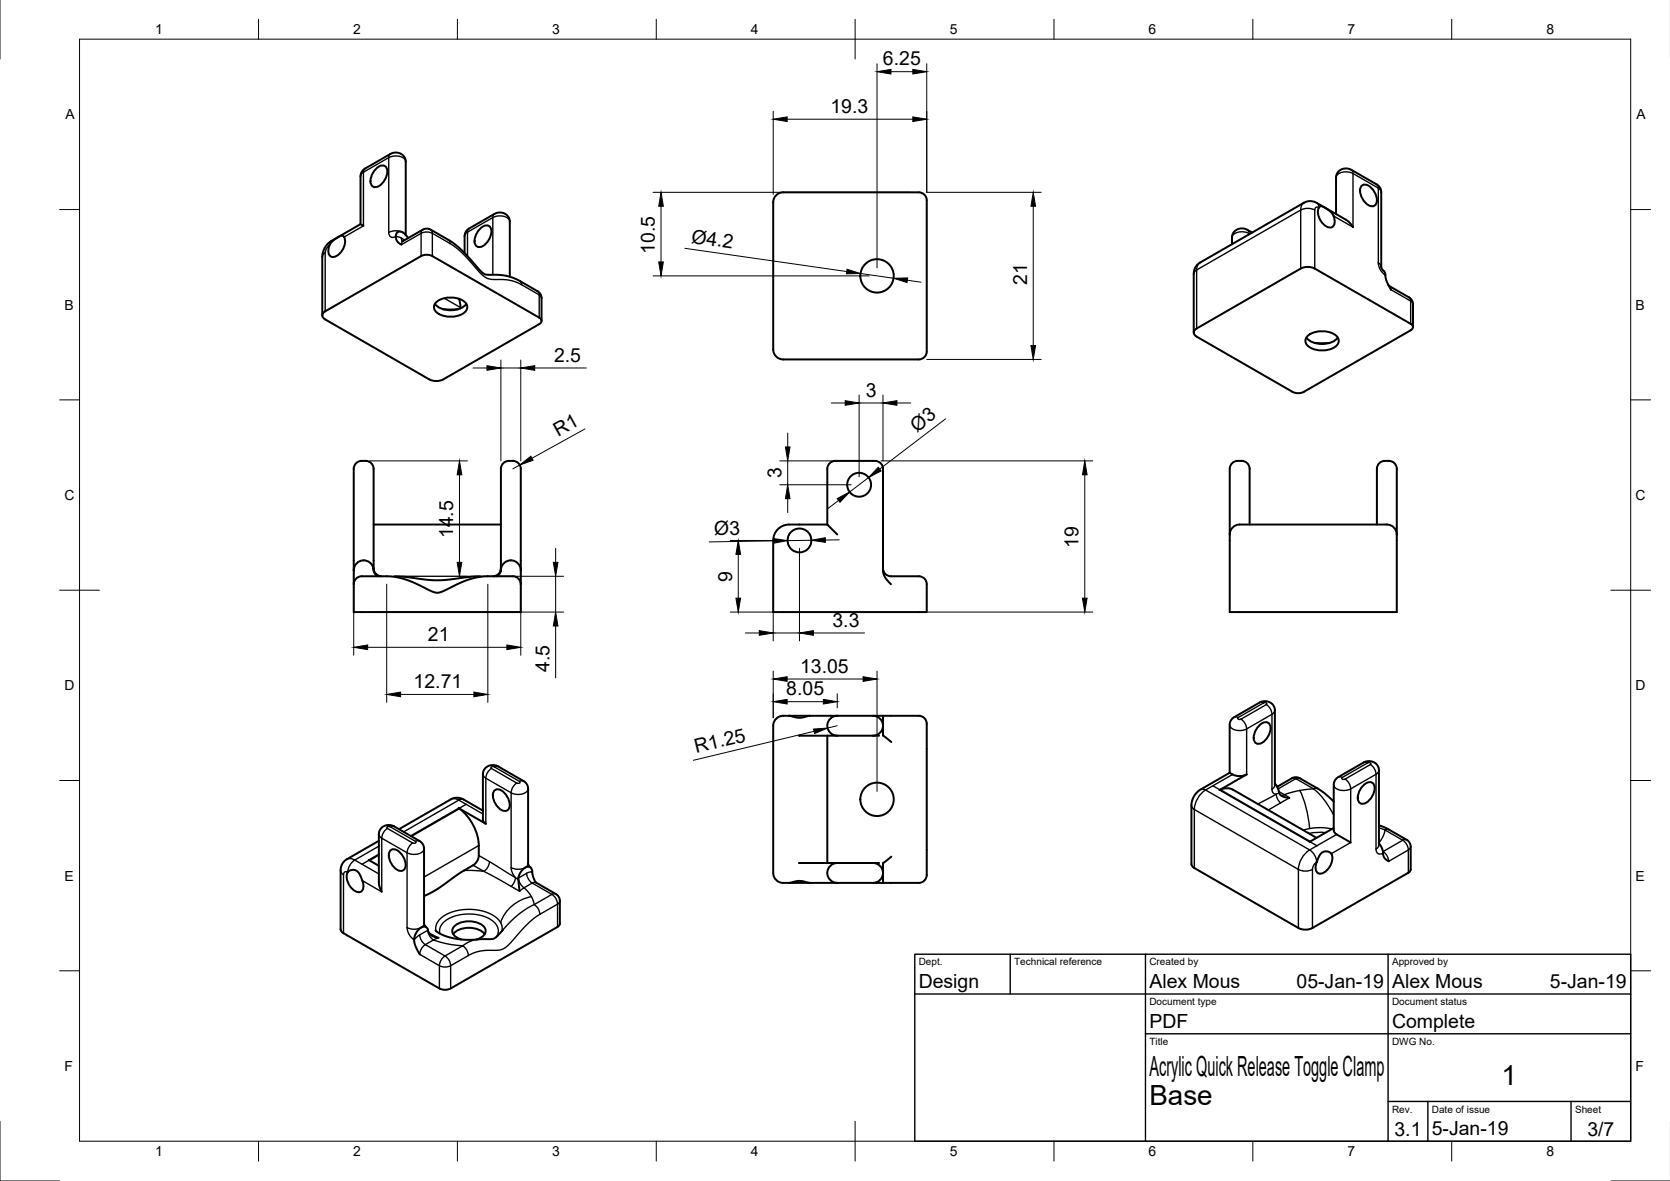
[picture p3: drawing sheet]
<svg xmlns="http://www.w3.org/2000/svg" width="420mm" height="297mm" viewBox="0 0 420 297" stroke-linecap="round" stroke-linejoin="round" font-family="sans-serif">
<!-- layer: Visible -->
<g fill="none" stroke="#000" stroke-width=".5">
<path d="M90.7 56.4l.7 .4M94.4 42.7a1.81 1.81 0 0 1 2.8-.7 3.9 3.9 0 0 1-2.9 5.1 1.81 1.81 0 0 1-.9-2.7zM99.6 59.5l.3 1.2 1.1 .8M99.6 59.5h.1M99.6 59.5a1.14 1.14 0 0 1 .7-1.3 1.14 1.14 0 0 1 1.3 .5l1.1 1.2M102.1 59.1v-18.7l-.3-.9-.7-.7-.9-.4h-1l-.9 .3-6.4 3.7-.8 .7-.4 1.2v12.1l-7.6 4.4-.9 .8-.7 1.1-.4 1.7v14.9M120.6 57.8a1.81 1.81 0 0 1 2.7-.7 3.9 3.9 0 0 1-2.9 5.1 1.81 1.81 0 0 1-.8-2.8zM195.5 48.9l1-.5h.5h34.2a2 2 0 0 1 2 2v38a2 2 0 0 1-2 2h-34.2a2.5 2.5 0 0 1-2.5-2.5v-37a2.5 2.5 0 0 1 1-2zM315 58.5l-2.1-1h-1l-.8 .3-.6 .5-.5 .8v2.3M332 52l.5-.1 .8 .3 1.2 .8 .8 .9a3 3 0 0 1 .1 3 1.93 1.93 0 0 1-2.7-.7 3.5 3.5 0 0 1-.8-4.1zM336.1 53.8v-9.3l.4-1.1 .7-.6 1.3-.4 1.2 .2 7.3 4.3 .5 1.3v19l.5 .8a1.38 1.38 0 0 1 .6 1.4l.3 1.5 1.1 2M340.4 57.1l-.6-.9-.9-.8-7.6-4.4-1.2-.4-1.2 .1-27.1 15.4-1 1.1-.5 1.4v15"/>
<path d="M342.5 46.9a1.81 1.81 0 0 1 2.7 .6l.8 1.1a2.54 2.54 0 0 1-.2 3.2 2.75 2.75 0 0 1-3.2-2.1 3.2 3.2 0 0 1-.1-2.8zM81.4 78.6l24.5-14.2 1.5-.3 1.4 .3 26.9 15.5a.86 .86 0 0 1 .5 .8 .86 .86 0 0 1-.5 .8l-24.2 13.9a3.9 3.9 0 0 1-3.5 0l-26.2-15.1a1.05 1.05 0 0 1-.4-1.7zM83.5 60.8l2.1-1.4 .5-.1 .4 .2a1.91 1.91 0 0 1 .2 2.2 3.4 3.4 0 0 1-3.3 2.9 2.37 2.37 0 0 1-.5-3zM101.1 60.7l5.6-3.1 .9-.1 .8 .3 4.7 2.7 1.8 1.3 2 1.8 3.7 4.2 1.2 1.1 .8 .2 3.7 .1 2.4 .5 1.8 .8 5.1 3 .5 .7 .2 .8-.1 5.7M109.4 76.4a5.7 5.7 0 0 0 7.9 0M109.8 76a6.1 6.1 0 0 1 7.1 0 1.74 1.74 0 0 1-.6 3 5.9 5.9 0 0 1-6.9-1 1.58 1.58 0 0 1 .4-2zM111.4 77.8h3.9M115.4 75.1l.4 1.3 .1 1.2M116.9 63.6v-4.4l.6-1.3 7.2-4.2 1.1-.3 1.2 .3 .9 .8 .4 1.1v14M349.3 71.8l5.2 3 .6 .6 .4 1.1v5.8M300.7 82.9l26.5-15.4a3.9 3.9 0 0 1 3.6 .1l24.1 13.8a.86 .86 0 0 1 .6 .9 .86 .86 0 0 1-.6 .8l-26.9 15.5-1.4 .3-1.4-.3-24.1-13.9a1.05 1.05 0 0 1-.4-1.8zM328.7 84.9a5.7 5.7 0 0 0 7.9 0"/>
<path d="M329 84.4a6.1 6.1 0 0 1 7.2 0 1.74 1.74 0 0 1-.6 3 5.9 5.9 0 0 1-7-.9 1.58 1.58 0 0 1 .4-2.1zM330.7 86.2h3.9M94 117.9l.1 25.8M94 117.9a2.14 2.14 0 0 0-2.3-2h-.6a2 2 0 0 0-2.1 2v25.5M314.4 117.9v14M314.4 117.9a2.14 2.14 0 0 0-2.3-2h-.7a2 2 0 0 0-2 2v16.5M94 131.9h32M198.5 131.9h9.6M198.5 131.9a4 4 0 0 0-4 4v18h38.7v-7a2 2 0 0 0-2-2h-7a2 2 0 0 1-2-2M199 133.8l1-.6 1.3-.3 1.2 .4 1 .7a3 3 0 0 1-.4 4.2 3 3 0 0 1-4.1-.2 3 3 0 0 1 0-4.2zM208.1 131.9l2.5 2.5M208.1 131.9v-14a2.14 2.14 0 0 1 2.3-2h9.7a2 2 0 0 1 2.1 2v25.5"/>
<path d="M309.4 134.4v19.5h42v-19.5M311.9 131.9h37M311.9 131.9a2.5 2.5 0 0 0-2.5 2.5M346.4 131.9v-14a2.14 2.14 0 0 1 2.3-2h.7a2 2 0 0 1 2 2v16.5M348.9 131.9a2.5 2.5 0 0 1 2.5 2.5M89 143.5v3.4M89 146.9v7h42v-7M89 143.4v.1M89 146.9a2 2 0 0 1 2-2l6.9 .1 2.4 .3 2.9 .8 5.4 2.6 1.5 .4 1.4-.4 5.4-2.6 2.7-.8 2.6-.3 6.8-.1a2 2 0 0 1 2 2M93.9 142.9l.4 1.3 .8 .7M94 142.9a2.5 2.5 0 0 0-2.8-1.9 2.5 2.5 0 0 0-2.2 2.4M94 142.9a2 2 0 0 0 1.9 2"/>
<path d="M99.3 144.9l10.5 1.1 11-1.1M126 142.9a2 2 0 0 1-1.9 2M126.1 142.9a2.5 2.5 0 0 1 2.7-1.9 2.5 2.5 0 0 1 2.2 2.4M126.1 142.9l-.3 1.3-.8 .7M131 143.4v-25.5a2.14 2.14 0 0 0-2.2-2h-.7a2 2 0 0 0-2.1 2v25.8M131 143.5v3.4M131 143.4v.1M222.2 143.5l.4 1.6 1.6 1.8M222.2 143.4v.1M124.3 199a1.81 1.81 0 0 1 2.8 .6l.7 1.1a2.54 2.54 0 0 1-.2 3.1 2.75 2.75 0 0 1-3.1-2 3.2 3.2 0 0 1-.2-2.8zM198.5 180h5.2M198.5 180h-1.2a2.66 2.66 0 0 0-2.8 2.5v37.1a2.78 2.78 0 0 0 3.1 2.5h.9"/>
<path d="M198.5 180l2.6 .5 2.6-.5M201 185h18.7M203.7 180h16M208.1 185v32.1M210.6 180a2.5 2.5 0 0 0-2.5 2.5 2.5 2.5 0 0 0 2.5 2.5M219.7 180h2.5M219.7 185h1.5M219.7 180a2.5 2.5 0 0 1 2.5 2.5 2.5 2.5 0 0 1-2.5 2.5M222.2 180h9a2 2 0 0 1 2 2v38.1a2 2 0 0 1-2 2h-9M222.2 180v5l2.1 1.6M309.4 194.4l-7.6 4.3-1 1-.7 1.2-.3 1.6v15.1l.7 .7 26.2 15.1a3.9 3.9 0 0 0 3.5 0l24.6-14.3 .1-.4v-5.7l-.4-1.2-.6-.6-4.8-2.7-2.2-.9M309.4 194.4h.1a4.4 4.4 0 0 0 4.1 .4l-6.8 3.9a3.8 3.8 0 0 1 3.4-.1l21 12.1"/>
<path d="M309.4 194.4v-12.1l.2-1 .8-.8 6.6-3.9 .9-.2h1l1.3 .8 .5 1.2v19.1M316.6 182.7a1.81 1.81 0 0 1 2.8-.6 3.9 3.9 0 0 1-2.9 5 1.82 1.82 0 0 1-.9-2.7zM320.7 197.1l.8 1.1 .6 1.7 1 .6 1.3 .2M321.3 197.9l4.1-2.3h1.2l5.7 3.2 3.3 2.8M342.8 197.8a1.81 1.81 0 0 1 2.8-.7 3.9 3.9 0 0 1-3 5.1 1.82 1.82 0 0 1-.8-2.7zM87.6 219.3l1-.5 1.1 .2 .7 .8 .7 1.5a3.5 3.5 0 0 1-.1 2.8 1.93 1.93 0 0 1-2.6-.8 3.5 3.5 0 0 1-.9-4zM92.8 216.3l2.5 1.5M95.3 211.5l-8.2 4.7-.7 .6-.4 .8-.3 1.3v15.1l.7 .7 24.2 13.9 1.4 .4 1.4-.4 26.9-15.5M98.1 214a1.81 1.81 0 0 1 2.8 .7l.7 1a2.54 2.54 0 0 1-.2 3.2 2.75 2.75 0 0 1-3.1-2 3.2 3.2 0 0 1-.2-2.9zM121.5 203.9l-5.2-3-1-.2h-1l-.9 .3-13 7.6M133.4 218.1l-.5-.9v-19l-.3-.8-.6-.7-6.9-4-1-.3-1.1 .2-1.1 .9-.4 1.1v11.6l.2 .5 .5 .5-6.8-3.9a12.6 12.6 0 0 1 5.1 9.4l-.1 3-.4 .9-.5 .7-4.2 2.6-5.3 3.7-3.3 1.8M133.9 219.3l.2 1.2 .6 1.3"/>
<path d="M133.9 219.2v.1M133.9 219.2a1.17 1.17 0 0 0-.8-1.2 1.17 1.17 0 0 0-1.4 .5 3.1 3.1 0 0 0-1.3 2.7l.3 2.9M201 217.1h18.7M210.6 217.1a2.5 2.5 0 0 0-2.5 2.5 2.5 2.5 0 0 0 2.5 2.5M219.7 217.1h1.5M219.7 217.1a2.5 2.5 0 0 1 2.5 2.5 2.5 2.5 0 0 1-2.5 2.5M224.3 215.5l-2.1 1.6v5M332.4 214.7l1.1-.6 1.2 .4a1.78 1.78 0 0 1 .4 2.3 3.4 3.4 0 0 1-3.4 2.9 2.45 2.45 0 0 1-.3-3.1zM335.6 208.2l-6.1 3.6M339.8 211.9l-3.5-2-.7-.8v-12.3l.4-.7 .6-.6 6.5-3.8 1.6-.3 .8 .3 .7 .4 .5 .6 .2 .8v19M346.9 212.1l.8 1.2 .3 1.3M348 214.6l.3 1.2 1.1 .8"/>
<path d="M348 214.6h.1M96 224.3l-.5-1.2-.2-1.1v-12.5l.3-.8 .7-.7 .9-.4 .9-.1 1 .3 6.5 3.7 .6 .6 .4 .7 .1 19.5 .5 .9M104.2 236.4l.3 1.6 1.1 2M104.2 236.4h.1M110.3 235.9l-1.8-.7-.6-.5-.2-.6a1.12 1.12 0 0 0-1.7-.8 3.9 3.9 0 0 0-1.8 3.1M114 235a5.7 5.7 0 0 1 7.9 0M116 236.3a2.36 2.36 0 0 1-2.1-2.7 5 5 0 0 1 5.7-1.7 2.7 2.7 0 0 1 2.5 2.6 2.85 2.85 0 0 1-2.2 1.8M126.4 234l-1.5 1.6-.8 .5-6 .3-2.6-.2-2.4-.4-2.2-.9-1.3-.9M134.7 221.8l5.2 3.1 .8 .9 .2 .8v5.7l-.2 .5-.4 .3M198.5 222.1l2.6-.5 2.6 .5M198.5 222.1h12.1M210.6 222.1h11.6"/>
<circle cx="220.7" cy="69.4" r="4.2"/>
<circle cx="216.2" cy="121.9" r="3"/>
<circle cx="220.7" cy="201" r="4.2"/>
</g>
<!-- layer: Visible Narrow -->
<g fill="none" stroke="#000" stroke-width=".35">
<path d="M98.2 38.7l-.3 .4-.1 .5a3.4 3.4 0 0 1 4.2 .7l.1 .4M91.9 42.4l-.4 .3a.98 .98 0 0 1-.6 1.1l-.2 .5M97.8 58.5v-18.9l-6.4 3.7v13.5l-4.8 2.8M97.8 58.5a3.9 3.9 0 0 1 3.6 0M97.8 58.5a1.08 1.08 0 0 0 .5 1.1 1.08 1.08 0 0 0 1.3-.1l1.4 .4M101 59.9l.8 .5M101 59.9l.2 .8M105.9 58.7l-4.9 2.8 .1-.5 .3-.4M105.9 58.7v5.7M105.9 58.7l1.5-.4 1.4 .4M106.4 57.8l-.3 .3-.2 .6M108.4 57.8l.3 .3 .1 .6"/>
<path d="M108.8 58.7v5.7M108.8 58.7l4.4 2.5M117.6 58.4v6M117.6 58.4l-.5 .5-.2 .5M118 57.5l-.3 .3-.1 .6M124 54.7v14.4M124 54.7l-6.4 3.7M124 54.7a3.4 3.4 0 0 1 4.2 .7l.1 .3M124.4 53.8l-.3 .4-.1 .5M313.8 57.8l.3 .4 .1 .5M314.2 58.7v.3M314.2 58.7l.2 .1"/>
<path d="M314.2 58.7a3.4 3.4 0 0 0-4.2 .7v.3M327.2 52.8v14.8M327.2 52.8l-26.1 15.1M327.2 52.8a3.9 3.9 0 0 1 3.6 0M328.1 51l-.5 .5-.4 1.3M330.8 52.8v14.8M331.3 51.1l.4 .4 .1 .7M331.8 52.2h.1M331.8 52.2a.65 .65 0 0 0-.7-.1 .65 .65 0 0 0-.3 .7M335.5 54.3l4.9 2.8v-13.5l6.4 3.7v18.8M340 42.7l.3 .4 .1 .5a3.4 3.4 0 0 0-4.2 .7l-.1 .4M346.4 46.4l.3 .3a.98 .98 0 0 0 .6 1.1l.2 .5"/>
<path d="M81.8 63.6v14.7M81.8 63.6l-.5 .4-.2 .6M82.9 61.7h.1M82.9 61.7l-.9 1-.2 .9M83.4 60.6l-.4 .4-.1 .7M111.8 75l4.1 2.4M112.8 60.3l.3 .4 .1 .5M113.2 61.2l3.1 2.5 4.5 5 1.4 1.1 1.4 .5 4.7 .2 1.4 .4 1.5 .7M130.8 70.7l.3 .3 .1 .6M131.2 71.6l4.5 2.6M135.2 73.2l.4 .4 .1 .6M135.7 74.2l.4 .3 .2 .5"/>
<path d="M135.7 74.2v5.7M301.1 67.9v14.7M301.1 67.9l-.6 .5-.2 .5M301.9 66.1l-.5 .5-.3 1.3M346.8 66.1a3.9 3.9 0 0 0 1.7 3.1M346.8 66.1l.5 .5 .2 .5M349.5 71.9l.4 .4 .1 .6 4.9 2.8v5.7M354.5 74.8l.3 .4a1.25 1.25 0 0 0 .7 1.1v.2M316.9 176.7l.5-.1 .5 .2M317.9 176.8l-6.4 3.7M317.9 176.8h.7l.1 .3-.1 .1M318.6 177.2l-6.4 3.7"/>
<path d="M318.6 177.2l1 1.1 .4 1.4M320 179.7v18.8M320 179.7l-6.4 3.6M320.7 178.6l-.1 .6-.6 .5M121.5 194.7l.2 .6 .5 .4M122.2 195.7v11.5M122.2 195.7l6.4 3.7M123.6 193.3l6.4 3.7M123.6 193.3l-1 1-.4 1.4M124.3 192.9l6.4 3.6M124.4 192.9h-.8l-.1 .3 .1 .1M125.4 192.8l-.5-.1-.5 .2"/>
<path d="M128.6 199.4v18.8M130 196.9l-1 1.1-.4 1.4M130.7 196.5l.1 .3-.1 .1h-.7M131.7 196.4h-.4l-.6 .1M132.9 198.4a2.64 2.64 0 0 1-3.5 1.3l-.8-.3M302.1 198.6l.5-.1 .7 .2M303.3 198.7l26.2 15.1M303.3 198.7a6.2 6.2 0 0 0-2.8 4.9M305.2 197.6l1.7 1.1M306.8 198.7l22.7 13.1M307 198.6l22.7 13M309.4 182.3a2.64 2.64 0 0 0 3.4 1.3l.8-.3"/>
<path d="M310.1 194.8l-6.8 3.9M310.5 180.4l.5-.1 .5 .2M311.5 180.5l-.1 .2 .1 .2h.7M312.2 180.9l1 1 .4 1.4M313.6 183.3v11.5M320 198.5a1.08 1.08 0 0 0 1.1 1.2M320.7 197.5l-.1 .5-.6 .5M321.1 199.7l-4.6 2.5M321.1 199.7l.2 1 .9 1.2M321.7 199.1l1.4 .8M321.8 199.4l-.7 .3M321.8 199.4h.1"/>
<path d="M323.1 199.9l1.3 .8-2.2 1.3M323.1 199.9l-.9 .1M325 195.7h.5l.5 .1M326 195.8l-4.4 2.6M326 195.8l4.5 2.6M327 198.8l-3.9 1.1M327 198.8a27.1 27.1 0 0 1 2.5 9.6M327 195.7h-.4l-.6 .1M330.5 198.4l-3.5 .4M330.5 198.4l2.6 2.6 2.5 4M331.5 198.3l-.5-.1-.5 .2M335.6 197.4a2.64 2.64 0 0 0 3.4 1.3l.8-.3"/>
<path d="M336.7 195.5l.5-.1 .5 .1M337.7 195.5l-.1 .2 .1 .3h.7M338.4 196l1 1 .4 1.4M339.8 198.4v13.5l-4.9 2.8M343.1 191.8l.4-.1 .6 .2M344.1 191.9l-6.4 3.6M344.1 191.9h.7l.1 .1-.1 .3M344.8 192.3l-6.4 3.7M344.8 192.3l1 1 .4 1.4M346.2 194.7l-6.4 3.7M346.2 194.7v18.9M346.9 193.7l-.2 .6-.5 .4"/>
<path d="M85.7 219l.2 .5 .5 .5M86.4 220v14.7M87.3 216.1l1.1-.1 .9 .3M87.5 219.4h.1M87.5 219.4a.65 .65 0 0 0-.8-.1 .65 .65 0 0 0-.3 .7M89.3 216.3l6 3.5M89.3 216.3a3.9 3.9 0 0 0-1.8 3.1M92.9 216.4l-1.8 1M95.3 212.8l-6 3.5M95.3 214.8l-2.5 1.5M95.3 215.1l-2.3 1.3M97.5 208.4l6.3 3.6"/>
<path d="M97.5 208.4l-1 1-.5 1.4-.5-.5-.2-.5M98.2 208l6.3 3.6M98.2 208h-.7l-.2 .2 .2 .2M99.2 207.9l-.5-.1-.5 .2M103.8 212l-1 1.1-.4 1.4a3.4 3.4 0 0 0 4.2-.7l.1-.3M105.5 211.5h-.7l-.3 .1 .2 .1-.2 .3h-.7M113.4 201l1.2-.1 .8 .3M115.4 203.3l-12.1 6.9M115.4 201.2l6.1 3.5M115.4 201.2l-13.8 8M115.6 203.4l-12.1 7M116.7 201.1l-.6-.1-.7 .2"/>
<path d="M116.7 218.9l5 .3M117.3 202.3l-1.8 1M119 217.6l2.7 1.6M120.5 215.2l9.2 5.5M120.5 212.7l-13.8 7.9M121.7 219.2l6.9 3.7M123.1 216.7l-.4 1.4-1 1.1M128.6 218.2l.3 1.3 .8 1.2M132.5 219.7l-2.1 1.1M132.5 219.7l.4 1.3 1 1.1M132.9 217.2l-.1 .3a3.1 3.1 0 0 1-4.2 .7M133.9 219.3l-1.4 .4"/>
<path d="M299.8 202.6l.1 .5 .6 .5M300.5 203.6v14.7M300.5 203.6l26.2 15.1M322.2 202l-3.1 1.7M326.7 218.7v14.7M326.7 218.7a3.9 3.9 0 0 0 3.5 0M329.5 213.8a6.2 6.2 0 0 0-2.8 4.9M329.5 213.8a3.9 3.9 0 0 1 1.8 3M329.6 211.7l1.7 1M330.2 218.7v14.7M331.3 216.8h.1M331.3 216.8l-.9 1-.2 .9"/>
<path d="M333.5 209.4h-2.4l-1.8 .2M335.1 208.5l-3.7-.3-3.5 .6M336.3 209.9l-6.8 3.9M346.2 213.6a1.08 1.08 0 0 0 .5 1.1 1.08 1.08 0 0 0 1.3-.1M346.9 208.2l1.6 .6M346.9 212.5l-.2 .6-.5 .5M347.9 214.2h.1M348 214.2h-.1M348.5 208.8l-.6 1.6-1 1.6M348.5 208.8l4.4 2.5M349.5 208.7l-.5-.1-.5 .2M352.9 211.3l-4.9 2.9"/>
<path d="M352.9 211.3l1 1.1 .4 1.4M353.9 211.2l-.4-.1-.6 .2M354.3 213.8l-4.9 2.8-.4-1.4-1-1M354.3 213.8v5.7M354.9 213l-.1 .4-.5 .4M91.2 221.5l4.8 2.8v-13.5l6.4 3.7v18.8M102.4 233.3a3.9 3.9 0 0 0 1.8 3.1l1.4-1.3M105.6 235.1l.4 1.4 1 1.1M106.7 232.3l-.1 .3a3.1 3.1 0 0 1-4.2 .7M107 237.6l5 2.8M107 237.6l-1 1-.4 1.4 5 2.9M107.6 234l-2 1.1"/>
<path d="M107.6 234l.5 1.4 1 1M107.7 233.9l-.1 .1M107.9 234.6l.2 .1M108.1 234.7l2.2 1.2-1.2 .5M108.1 234.7l-.1 .1M109.1 236.4l3.6 1 3.7 .5M109.1 236.4l-2.1 1.2M110.7 234.8a3.3 3.3 0 0 1 1.9-3.6 11.1 11.1 0 0 1 11.6 .7 2.79 2.79 0 0 1 .8 3.7M116.4 237.9l-4.4 2.5M116.4 237.9a3.1 3.1 0 0 1 1.4 2.4M120.1 236.3l-1.8 .5-1.9 1.1M126 232.1l-1.5-1.6-2.4-1.1-2.9-.6h-3l-2.8 .7-2.2 1.2-.8 .8-.5 .9-.3 .9 .1 .8"/>
<path d="M126 232.1l.3 1v1.1M128.6 222.9l1.4 .8a.96 .96 0 0 0 1.6-.2l.3-.2M129.7 220.7l.7 .5M129.7 220.7l-.2 1-.9 1.2M130.4 221.2h.1M130.4 220.8v.1M130.4 220.8l.5 1.4 1 1.1M131.9 223.3l1.8 2.2M133.7 225.5a10.1 10.1 0 0 0-7.7 6.6M133.7 225.5l.7 2M133.9 222.1l5 2.9-4.5 2.5M133.9 222.1l-2 1.2"/>
<path d="M134.4 227.5a3.1 3.1 0 0 1 1.4 2.5M134.4 227.5l-2 1.1-2 1.5-1.9 1.6-2.1 2.3M134.9 222l-.5-.1-.5 .2M135.8 230l-2.8 2.1-4.9 5.4-1.3 1.1-1.5 .4-4.6 .2-2.9 1.1M139.9 224.9l-.5-.1-.5 .2a3.1 3.1 0 0 1 1.4 2.4M140.3 227.4v5.7M140.3 227.4l-4.5 2.6M140.9 226.6l-.2 .4-.4 .4M110.6 242.9v5.7M110.6 242.9l1.4 .3 1.4-.3M112 240.4a3.1 3.1 0 0 1 1.4 2.5M112 240.4l-1 1.1-.4 1.4"/>
<path d="M113.4 242.9v5.7M117.8 240.3l-4.4 2.6"/>
</g>
<!-- layer: Border -->
<g fill="none" stroke="#000" stroke-width=".25">
<path d="M0 -.1v15M20 9.9h390.3v277.1h-390.3zM65 4.8v5.1M115.1 4.8v5.1M165.1 4.8v5.1M215.1 4.8v10.1M265.2 4.8v5.1M315.2 4.8v5.1M365.2 4.8v5.1M15 52.7h5M410.3 52.7h5M15 100.6h5"/>
<path d="M410.3 100.6h5M15 148.4h10M405.3 148.4h10M15 196.3h5M410.3 196.3h5M15 244.2h5M410.3 244.2h5M0 282v15h15M65 287v5M115.1 287v5M165.1 287v5M215.1 282v10"/>
<path d="M265.2 287v5M315.2 287v5M365.2 287v5M405.3 297h14.9"/>
</g>
<!-- layer: TitleBlock -->
<path d="M230.2 240h180.1v47h-180.1zM230.2 250h180.1M254.2 240v10M288.2 240v47M349.2 240v47M288.2 260h122.1M349.2 277h61.1M359.2 277v10M395.3 277v10" fill="none" stroke="#000" stroke-width=".35"/>
<!-- layer: Dimensions -->
<g fill="none" stroke="#000" stroke-width=".25">
<path d="M220.7 16v51.4M224.2 18h5.5M233.2 16v32.4h28.8M194.5 28v20.9M198 30h31.7M164.3 48.4h64.9M166.3 51.9v14M260 51.9v35M164.3 69.4h54.4M172.3 62.5l40.7 5.8M216.5 68.8l8.3 1.2M228.3 70.5l3.4 .5"/>
<path d="M119 92.6h3.5M126 90.6v25.3M126 92.6h5M131 90.6v25.3M134.5 92.6h13M216.1 99.4v20.5M222.2 99.4v16.5M233.2 90.4h28.8M93 115.9h24.6M115.6 119.4v22M130.8 117l-1.8 .9M147.2 107.9l-13.4 7.4"/>
<path d="M196.2 115.9h21.5M198.2 108.9v3.5M198.2 115.9v6M209.1 101.4h3.5M216.1 101.4h6.1M221.7 115.9h53.2M225.7 101.4h3.5M237.9 105.4l-16.6 12.6M272.9 119.4v31M139.8 137.9v3.5M183.7 135.9h15.4M185.7 139.4v11"/>
<path d="M194.5 137.9v23.3M194.6 136l-16.2 .3M196.2 121.9h17.9M198.2 125.4v3.5M201.1 137.9v23.3M204.1 135.9l-6 .1M211 125.9l-2.8 2.1M211.1 135.8h-3.5M218.5 120.1l-4.7 3.6M89 142.9v21.9M93 153.9h48.8M97.3 146.9v29.8"/>
<path d="M99.3 144.9h42.5M122.7 146.9v29.8M131 142.9v21.9M139.8 144.9v9M139.8 157.4v13.1M183.7 153.9h11.3M187.5 159.2h3.5M194.5 159.2h6.6M204.6 159.2h12.9M233.2 153.9h41.7M92.5 162.8h35M100.8 174.7h18.4"/>
<path d="M194.5 168.8v11.7M198 170.8h19.2M198 176.5h9.1M210.6 174.5v3.5M220.7 168.8v30.2M204.8 183.9l-30.3 7.3M210.6 182.5l-2.4 .6"/>
</g>
<g fill="#000" stroke="#000" stroke-width=".25">
<path d="M220.7 18l3.5-.6v1.2zM229.7 17.4l3.5 .6-3.5 .6zM194.5 30l3.5-.6v1.2zM229.7 29.4l3.5 .6-3.5 .6zM166.3 48.4l.6 3.5h-1.2zM260 48.4l.5 3.5h-1.1zM165.7 65.9h1.2l-.6 3.5zM213.1 67.7l3.4 1.1-3.6 .1zM224.8 70l3.6-.1-.2 1.2zM122.5 92l3.5 .6-3.5 .5zM131 92.6l3.5-.6v1.1zM259.4 86.9h1.1l-.5 3.5z"/>
<path d="M115.6 115.9l.6 3.5h-1.2zM130.8 117l2.8-2.3 .5 1.1zM197.6 112.4h1.2l-.6 3.5zM212.6 100.8l3.5 .6-3.5 .5zM221 117.5l.7 .9-3.2 1.7zM222.2 101.4l3.5-.6v1.1zM272.9 115.9l.6 3.5h-1.2zM185.7 135.9l.6 3.5h-1.1zM194.6 135.5l3.5 .5-3.5 .6zM198.2 121.9l.6 3.5h-1.2zM204.1 135.9l3.5-.7 .1 1.2zM210.6 125.4l3.2-1.7-2.5 2.6z"/>
<path d="M115 141.4h1.2l-.6 3.5zM139.2 141.4h1.2l-.6 3.5zM139.8 153.9l.6 3.5h-1.2zM185.2 150.4h1.1l-.6 3.5zM191 158.6l3.5 .6-3.5 .6zM201.1 159.2l3.5-.6v1.2zM272.3 150.4h1.2l-.6 3.5zM89 162.8l3.5-.6v1.2zM97.3 174.7l3.5-.6v1.1zM119.2 174.1l3.5 .6-3.5 .5zM127.5 162.2l3.5 .6-3.5 .6zM194.5 170.8l3.5-.6v1.2z"/>
<path d="M194.5 176.5l3.5-.6v1.2zM207.1 175.9l3.5 .6-3.5 .6zM217.2 170.2l3.5 .6-3.5 .6zM204.7 183.4l3.5-.3-3.3 1.4z"/>
</g>
<g font-size="7">
<text x="289.2" y="270.5">Acrylic Quick Release Toggle Clamp</text>
<text x="377.8" y="272.9">1</text>
<text x="289.2" y="278">Base</text>
</g>
<g font-size="4.9">
<text x="222.2" y="16.5">6.25</text>
<text x="208.9" y="28.4">19.3</text>
<text x="164.8" y="63.8" transform="rotate(-90 164.8 63.8)">10.5</text>
<text x="173.8" y="61" transform="rotate(8 173.8 61)">Ø4.2</text>
<text x="258.5" y="71.7" transform="rotate(-90 258.5 71.7)">21</text>
<text x="139.4" y="91">2.5</text>
<text x="217.8" y="99.8">3</text>
<text x="140.4" y="109.9" transform="rotate(-29 140.4 109.9)">R1</text>
<text x="230.7" y="108.8" transform="rotate(-37 230.7 108.8)">Ø3</text>
<text x="196.6" y="120.3" transform="rotate(-90 196.6 120.3)">3</text>
<text x="114" y="135.4" transform="rotate(-90 114 135.4)">14.5</text>
<text x="179.7" y="134.6" transform="rotate(-1 179.7 134.6)">Ø3</text>
<text x="271.4" y="137.8" transform="rotate(-90 271.4 137.8)">19</text>
<text x="184.2" y="146.3" transform="rotate(-90 184.2 146.3)">9</text>
<text x="107.7" y="161.3">21</text>
<text x="209.4" y="157.6">3.3</text>
<text x="104.1" y="173.2">12.71</text>
<text x="138.2" y="169.1" transform="rotate(-90 138.2 169.1)">4.5</text>
<text x="201.3" y="169.2">13.05</text>
<text x="197.8" y="174.9">8.05</text>
<text x="175.2" y="189.4" transform="rotate(-14 175.2 189.4)">R1.25</text>
<text x="231.2" y="248.5">Design</text>
<text x="289.2" y="248.5">Alex Mous</text>
<text x="326.2" y="248.5">05-Jan-19</text>
<text x="350.2" y="248.5">Alex Mous</text>
<text x="390" y="248.5">5-Jan-19</text>
<text x="289.2" y="258.5">PDF</text>
<text x="350.2" y="258.5">Complete</text>
<text x="350.8" y="285.7">3.1</text>
<text x="360.2" y="285.5">5-Jan-19</text>
<text x="399.4" y="285.7">3/7</text>
</g>
<g font-size="3.5">
<text x="39" y="8.6">1</text>
<text x="88.9" y="8.6">2</text>
<text x="138.9" y="8.6">3</text>
<text x="188.9" y="8.6">4</text>
<text x="239" y="8.6">5</text>
<text x="288.9" y="8.6">6</text>
<text x="339" y="8.6">7</text>
<text x="389.1" y="8.6">8</text>
<text x="16.4" y="30">A</text>
<text x="411.7" y="30">A</text>
<text x="16.2" y="77.9">B</text>
<text x="411.5" y="77.9">B</text>
<text x="16.3" y="125.8">C</text>
<text x="411.5" y="125.8">C</text>
<text x="16.2" y="173.6">D</text>
<text x="411.5" y="173.6">D</text>
<text x="16.3" y="221.5">E</text>
<text x="411.5" y="221.5">E</text>
<text x="16.3" y="269.4">F</text>
<text x="411.5" y="269.4">F</text>
<text x="39" y="290.8">1</text>
<text x="88.9" y="290.8">2</text>
<text x="138.9" y="290.8">3</text>
<text x="188.9" y="290.8">4</text>
<text x="239" y="290.8">5</text>
<text x="288.9" y="290.8">6</text>
<text x="339" y="290.8">7</text>
<text x="389.1" y="290.8">8</text>
</g>
<g font-size="2.5">
<text x="231.2" y="242.8">Dept.</text>
<text x="255.2" y="242.8">Technical reference</text>
<text x="289.2" y="242.8">Created by</text>
<text x="350.2" y="242.8">Approved by</text>
<text x="289.2" y="252.8">Document type</text>
<text x="350.2" y="252.8">Document status</text>
<text x="289.2" y="262.8">Title</text>
<text x="350.2" y="262.8">DWG No.</text>
<text x="350.2" y="279.8">Rev.</text>
<text x="360.2" y="279.8">Date of issue</text>
<text x="396.3" y="279.8">Sheet</text>
</g>
</svg>
